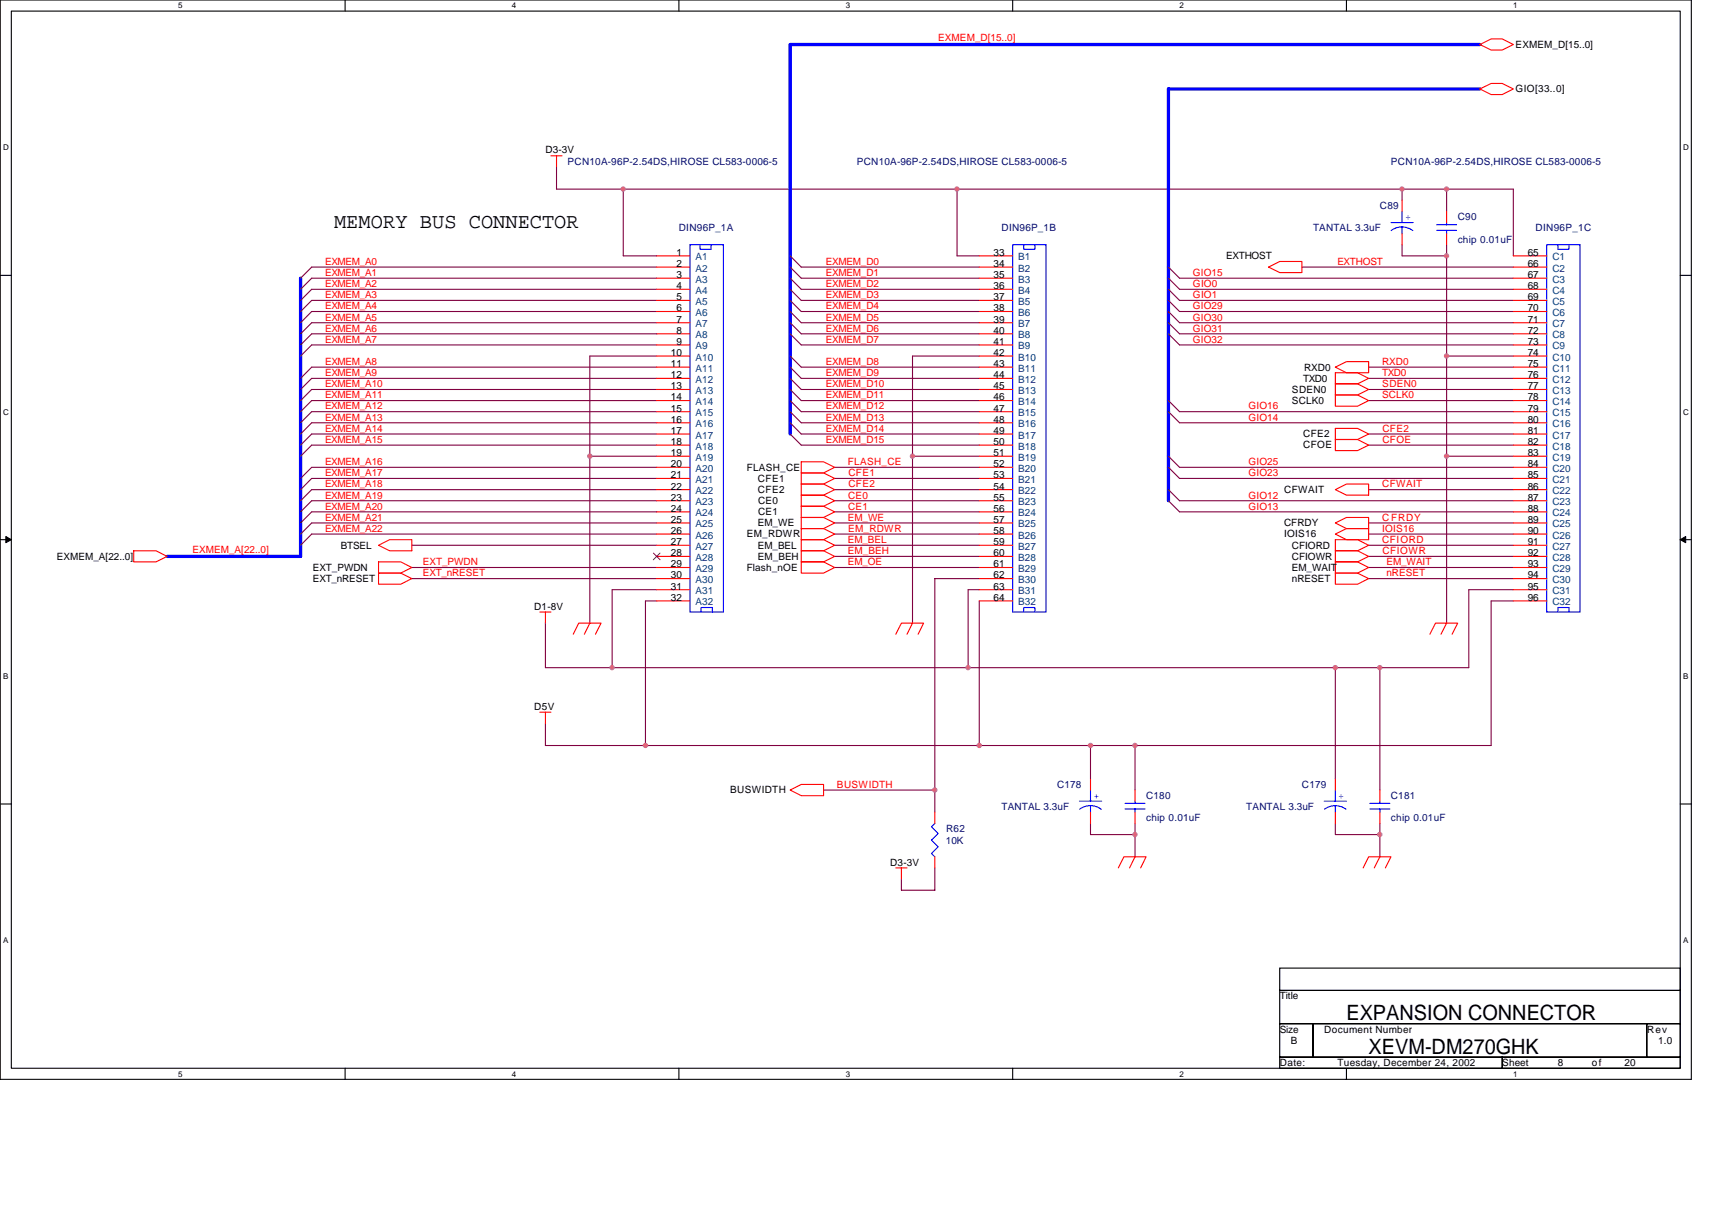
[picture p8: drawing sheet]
<svg xmlns="http://www.w3.org/2000/svg" width="297mm" height="210mm" viewBox="0 0 297 210" stroke-linecap="round" stroke-linejoin="round" font-family="sans-serif">
<path d="M0 0h293.5v187.2h-293.5zM2 1.9h289.5v183.4h-289.5z" fill="none" stroke="#000" stroke-width=".19"/>
<g fill="#fff">
<path d="M30.9 .2h.8v1.6h-.8z"/>
<path d="M30.9 185.5h.8v1.6h-.8z"/>
</g>
<path d="M59.9 0v1.9M59.9 185.3v1.9" fill="none" stroke="#000" stroke-width=".19"/>
<g fill="#fff">
<path d="M88.8 .2h.8v1.6h-.8z"/>
<path d="M88.8 185.5h.8v1.6h-.8z"/>
</g>
<path d="M117.8 0v1.9M117.8 185.3v1.9" fill="none" stroke="#000" stroke-width=".19"/>
<g fill="#fff">
<path d="M146.7 .2h.8v1.6h-.8z"/>
<path d="M146.7 185.5h.8v1.6h-.8z"/>
</g>
<path d="M175.7 0v1.9M175.7 185.3v1.9" fill="none" stroke="#000" stroke-width=".19"/>
<g fill="#fff">
<path d="M204.7 .2h.7v1.6h-.7z"/>
<path d="M204.7 185.5h.7v1.6h-.7z"/>
</g>
<path d="M233.6 0v1.9M233.6 185.3v1.9" fill="none" stroke="#000" stroke-width=".19"/>
<g fill="#fff">
<path d="M262.6 .2h.7v1.6h-.7z"/>
<path d="M262.6 185.5h.7v1.6h-.7z"/>
<path d="M.5 24.8h1v1.6h-1z"/>
<path d="M292 24.8h1v1.6h-1z"/>
<path d="M.5 70.7h1v1.5h-1z"/>
<path d="M292 70.7h1v1.5h-1z"/>
</g>
<path d="M0 47.8h2M291.5 47.8h2" fill="none" stroke="#000" stroke-width=".19"/>
<g fill="#fff">
<path d="M.5 116.5h.9v1.6h-.9z"/>
<path d="M292 116.5h.9v1.6h-.9z"/>
</g>
<path d="M0 93.6h2M291.5 93.6h2" fill="none" stroke="#000" stroke-width=".19"/>
<path d="M1 93.1l1 .5-1 .5zM291.5 93.6l1-.5v1z" fill="#000" stroke="#000" stroke-width=".17"/>
<g fill="#fff">
<path d="M.5 162.4h.9v1.5h-.9z"/>
<path d="M292 162.4h.9v1.5h-.9z"/>
</g>
<path d="M0 139.5h2M291.5 139.5h2M222 167.9h69.5v3.9h-69.5zM222 171.8h69.5v5.8h-69.5zM222 177.6h5.8v5.8h-5.8zM227.8 177.6h57.9v5.8h-57.9zM285.7 177.6h5.8v5.8h-5.8zM222 183.4h38.6v1.9h-38.6zM260.6 183.4h30.9v1.9h-30.9z" fill="none" stroke="#000" stroke-width=".19"/>
<g fill="none" stroke="#800040" stroke-width=".19">
<path d="M96.6 29v3.8h166v11.6M108.1 32.8v11.6h5.8M166 32.8v11.6h3.9M243.3 32.8v1.9M251 32.8v3.9M113.9 56h-59.8l-1.9 1.9M113.9 46.3h-59.8l-1.9 2M113.9 48.3h-59.8l-1.9 1.9M113.9 54h-59.8l-1.9 2M113.9 57.9h-59.8l-1.9 1.9M113.9 52.1h-59.8l-1.9 1.9M113.9 59.8h-59.8l-1.9 2"/>
<path d="M113.9 50.2h-59.8l-1.9 1.9M137.1 48.3l1.9 1.9h30.9M137.1 56l1.9 1.9h30.9M137.1 54l1.9 2h30.9M137.1 52.1l1.9 1.9h30.9M137.1 44.4l1.9 1.9h30.9M137.1 57.9l1.9 1.9h30.9M137.1 46.3l1.9 2h30.9M137.1 50.2l1.9 1.9h30.9M202.7 48.3l2 1.9h57.9M202.7 50.2l2 1.9h57.9M202.7 52.1l2 1.9h57.9"/>
<path d="M202.7 54h.1M202.7 56l2 1.9h57.9M202.7 57.9l2 1.9h57.9M202.7 46.3l2 2h57.9M202.7 54l2 2h57.9M225.9 46.3h36.7M243.3 42.5v1.9h7.7M251 42.5v65.6M102.3 79.1h11.6M113.9 71.4h-59.8l-1.9 1.9M113.9 69.5h-59.8l-1.9 1.9M113.9 73.3h-59.8l-1.9 2"/>
<path d="M113.9 65.6h-59.8l-1.9 2M113.9 77.2h-59.8l-1.9 1.9M113.9 63.7h-59.8l-1.9 1.9M113.9 67.6h-59.8l-1.9 1.9M113.9 75.3h-59.8l-1.9 1.9M113.9 61.8h-11.6v46.3M137.1 63.7l1.9 1.9h30.9M137.1 65.6l1.9 2h30.9M137.1 61.8l1.9 1.9h30.9M137.1 69.5l1.9 1.9h30.9M137.1 71.4l1.9 1.9h30.9M137.1 73.3l1.9 2h30.9"/>
<path d="M137.1 67.6l1.9 1.9h30.9M137.1 75.3l1.9 1.9h30.9M158.3 79.1h11.6M169.9 61.8h-11.6v46.3M202.7 69.5l2 1.9h57.9M202.7 71.4l2 1.9h57.9M202.7 79.1l2 2h57.9M237.5 75.3h25.1M237.5 67.6h25.1M237.5 77.2h25.1M237.5 65.6h25.1M237.5 69.5h25.1"/>
<path d="M237.5 63.7h25.1M251 61.8h11.6M251 79.1h11.6M71.5 94.6h42.4M71.5 98.4h42.4M113.9 84.9h-59.8l-1.9 2M113.9 81.1h-59.8l-1.9 1.9M113.9 92.6h-59.8l-1.9 2M113.9 83h-59.8l-1.9 1.9M113.9 90.7h-59.8l-1.9 1.9M113.9 86.9h-59.8l-1.9 1.9M113.9 88.8h-59.8l-1.9 1.9"/>
<path d="M144.8 92.6h25.1M144.8 81.1h25.1M144.8 83h25.1M144.8 94.6h25.1M144.8 88.8h25.1M144.8 86.9h25.1M144.8 84.9h25.1M144.8 90.7h25.1M144.8 98.4h25.1M144.8 96.5h25.1M202.7 81.1l2 1.9h57.9M202.7 84.9l2 2h57.9"/>
<path d="M202.7 86.9l2 1.9h57.9M237.5 92.6h25.1M237.5 94.6h25.1M237.5 84.9h25.1M237.5 90.7h25.1M237.5 98.4h25.1M237.5 96.5h25.1M71.5 100.4h42.4M113.9 102.3h-7.7v13.5M113.9 104.2h-1.9v25.1M169.9 100.4h-7.7v40.5M169.9 102.3h-1.9v13.5"/>
<path d="M169.9 104.2v25.1M231.7 115.8v19.3M237.5 100.4h25.1M239.4 115.8v21.3M262.6 102.3h-7.8v13.5h-160.2v-7.7M262.6 104.2h-3.9v25.1h-61.8M94.6 125.5v3.8h94.6M142.9 137.1h19.3M196.9 129.3h-7.7v5.8M196.9 129.3v7.8M162.2 150.6v3.8h-5.8v-1.9M189.2 142.9v1.9h7.7v3.8"/>
<path d="M196.9 142.9v1.9M231.7 142.9v1.9h7.7v3.8M239.4 142.9v1.9"/>
</g>
<path d="M256.8 7.7h-119.7v67.6M256.8 15.4h-54.1v71.5M52.2 48.3v48.2h-23.2" fill="none" stroke="#00f" stroke-width=".57"/>
<g fill="none" stroke="#f00" stroke-width=".19">
<path d="M256.8 7.7l1.9-.9h1.9l2 .9-2 1h-1.9zM256.8 15.4l1.9-.9h1.9l2 .9-2 1h-1.9zM95.6 27h1.9M96.6 27v2M243.3 34.7v2M251 36.7v1.9M113.9 44.4h5.8M113.9 46.3h5.8M113.9 48.3h5.8M113.9 50.2h5.8M113.9 52.1h5.8M113.9 54h5.8"/>
<path d="M113.9 56h5.8M113.9 57.9h5.8M113.9 59.8h5.8M169.9 44.4h5.8M169.9 46.3h5.8M169.9 48.3h5.8M169.9 50.2h5.8M169.9 52.1h5.8M169.9 54h5.8M169.9 56h5.8M169.9 57.9h5.8M169.9 59.8h5.8"/>
<path d="M220.1 46.3l1.9-.9h3.9v1.9h-3.9zM243.3 40.5v2M251 40.5v2M262.6 44.4h5.8M262.6 46.3h5.8M262.6 48.3h5.8M262.6 50.2h5.8M262.6 52.1h5.8M262.6 54h5.8M262.6 56h5.8M262.6 57.9h5.8M262.6 59.8h5.8"/>
<path d="M113.9 61.8h5.8M113.9 63.7h5.8M113.9 65.6h5.8M113.9 67.6h5.8M113.9 69.5h5.8M113.9 71.4h5.8M113.9 73.3h5.8M113.9 75.3h5.8M113.9 77.2h5.8M113.9 79.1h5.8M169.9 61.8h5.8M169.9 63.7h5.8"/>
<path d="M169.9 65.6h5.8M169.9 67.6h5.8M169.9 69.5h5.8M169.9 71.4h5.8M169.9 73.3h5.8M169.9 75.3h5.8M169.9 77.2h5.8M169.9 79.1h5.8M231.7 76.2h3.8l2 1-2 1h-3.8zM231.7 74.3h3.8l2 1-2 .9h-3.8zM231.7 63.7l1.9-1h3.9v2h-3.9zM231.7 64.7h3.8l2 .9-2 1h-3.8z"/>
<path d="M231.7 68.5h3.8l2 1-2 1h-3.8zM231.7 66.6h3.8l2 1-2 .9h-3.8zM262.6 61.8h5.8M262.6 63.7h5.8M262.6 65.6h5.8M262.6 67.6h5.8M262.6 69.5h5.8M262.6 71.4h5.8M262.6 73.3h5.8M262.6 75.3h5.8M262.6 77.2h5.8M262.6 79.1h5.8"/>
<path d="M23.2 95.5h3.9l1.9 1-1.9 1h-3.9zM65.7 97.5h3.8l2 .9-2 1h-3.8zM65.7 99.4h3.8l2 1-2 .9h-3.8zM65.7 94.6l1.9-1h3.9v1.9h-3.9zM113.9 81.1h5.8M113.9 83h5.8M113.9 84.9h5.8M113.9 86.9h5.8M113.9 88.8h5.8M113.9 90.7h5.8M113.9 92.6h5.8M113.9 94.6h5.8"/>
<path d="M113.9 96.5h5.8M113.9 98.4h5.8M139 95.5h3.9l1.9 1-1.9 1h-3.9zM139 87.8h3.9l1.9 1-1.9 1h-3.9zM139 91.7h3.9l1.9 .9-1.9 1h-3.9zM139 80.1h3.9l1.9 1-1.9 .9h-3.9zM139 89.8h3.9l1.9 .9-1.9 1h-3.9zM139 85.9h3.9l1.9 1-1.9 .9h-3.9zM139 97.5h3.9l1.9 .9-1.9 1h-3.9zM139 93.6h3.9l1.9 1-1.9 .9h-3.9zM139 84h3.9l1.9 .9-1.9 1h-3.9zM139 82h3.9l1.9 1-1.9 1h-3.9z"/>
<path d="M169.9 81.1h5.8M169.9 83h5.8M169.9 84.9h5.8M169.9 86.9h5.8M169.9 88.8h5.8M169.9 90.7h5.8M169.9 92.6h5.8M169.9 94.6h5.8M169.9 96.5h5.8M169.9 98.4h5.8M231.7 99.4h3.8l2 1-2 .9h-3.8zM231.7 97.5h3.8l2 .9-2 1h-3.8z"/>
<path d="M231.7 93.6h3.8l2 1-2 .9h-3.8zM231.7 95.5h3.8l2 1-2 1h-3.8zM231.7 92.6l1.9-.9h3.9v1.9h-3.9zM231.7 90.7l1.9-.9h3.9v1.9h-3.9zM231.7 84.9l1.9-.9h3.9v1.9h-3.9zM262.6 81.1h5.8M262.6 83h5.8M262.6 84.9h5.8M262.6 86.9h5.8M262.6 88.8h5.8M262.6 90.7h5.8M262.6 92.6h5.8"/>
<path d="M262.6 94.6h5.8M262.6 96.5h5.8M262.6 98.4h5.8M93.7 106.2h1.9M94.6 106.2v1.9M99.5 110l.9-1.9h3.9l-1 1.9M102.3 108.1l-.9 1.9M113.9 100.4h5.8M113.9 102.3h5.8M113.9 104.2h5.8M155.4 110l1-1.9h3.8l-.9 1.9M158.3 108.1l-.9 1.9"/>
<path d="M169.9 100.4h5.8M169.9 102.3h5.8M169.9 104.2h5.8M248.1 110l1-1.9h3.8l-1 1.9M251 108.1l-1 1.9M262.6 100.4h5.8M262.6 102.3h5.8M262.6 104.2h5.8M93.7 123.5h1.9M94.6 123.5v2M137.1 137.1l1.9-1h3.9v1.9h-3.9zM189.2 135.1v2"/>
<path d="M196.9 137.1v1.9M231.7 135.1v2M239.4 137.1v1.9M155.4 150.6h2M156.4 150.6v1.9M162.2 140.9v2M162.2 148.6v2M189.2 140.9v2M194 150.6l1-2h3.9l-1 2M196.9 148.6l-.9 2M196.9 140.9v2M231.7 140.9v2"/>
<path d="M236.5 150.6l1-2h3.8l-.9 2M239.4 148.6l-1 2M239.4 140.9v2"/>
</g>
<g fill="none" stroke="#00f" stroke-width=".19">
<path d="M241.3 38.6h3.9M243.3 36.7v1.9M243.3 39.4v1.1M249.3 40h3.4M249.3 39h3.4M251 38.6v.4M251 40v.5M119.7 42.5h5.8v63.7h-5.8zM121.5 42.5v.7h1.9v-.7M175.7 42.5h5.8v63.7h-5.8zM177.6 42.5v.7h2v-.7M241.4 40a3.1 3.1 0 0 1 3.7 0"/>
<path d="M268.4 42.5h5.7v63.7h-5.7zM270.3 42.5v.7h1.9v-.7M121.6 106.2v-.8h2v.8M177.6 106.2v-.8h2v.8M270.3 106.2v-.8h1.9v.8M187.3 139h3.9M189.2 137.1v1.9M189.2 139.8v1.1M195.2 139.4h3.5M196.9 139v.4M229.8 139h3.8M231.7 137.1v1.9"/>
<path d="M231.7 139.8v1.1M237.7 139.4h3.4M239.4 139v.4M162.2 142.9l-.6 .5 1.2 1.2-1.2 1.1 1.2 1.2-1.2 1.2 .6 .5M187.3 140.4a3.1 3.1 0 0 1 3.8 0M195.2 140.3h3.5M196.9 140.3v.6M229.8 140.4a3.1 3.1 0 0 1 3.7 0M237.7 140.3h3.4M239.4 140.3v.6"/>
</g>
<path d="M113.4 95.9l1.1 1.2M114.5 95.9l-1.2 1.2" fill="none" stroke="#804000" stroke-width=".17"/>
<g fill="#f0f" stroke="#f0f" stroke-width=".19">
<circle cx="168" cy="115.8" r=".38"/>
<circle cx="243.3" cy="32.8" r=".38"/>
<circle cx="169.9" cy="129.3" r=".38"/>
<circle cx="166" cy="32.8" r=".38"/>
<circle cx="108.1" cy="32.8" r=".38"/>
<circle cx="251" cy="61.8" r=".37"/>
<circle cx="251" cy="79.1" r=".37"/>
<circle cx="251" cy="44.4" r=".38"/>
<circle cx="102.3" cy="79.1" r=".38"/>
<circle cx="112" cy="129.3" r=".38"/>
<circle cx="251" cy="32.8" r=".37"/>
<circle cx="189.2" cy="129.3" r=".38"/>
<circle cx="106.2" cy="115.8" r=".38"/>
<circle cx="158.3" cy="79.1" r=".38"/>
<circle cx="162.2" cy="137" r=".38"/>
<circle cx="239.4" cy="115.8" r=".38"/>
<circle cx="239.4" cy="144.8" r=".38"/>
<circle cx="196.9" cy="144.8" r=".38"/>
<circle cx="231.7" cy="115.8" r=".38"/>
<circle cx="196.9" cy="129.3" r=".38"/>
</g>
<g font-size="3.7">
<text x="58" y="39.6">MEMORY BUS CONNECTOR</text>
<text x="233.6" y="177">EXPANSION CONNECTOR</text>
<text x="237.5" y="182.8">XEVM-DM270GHK</text>
</g>
<g font-size="1.7" fill="#f00">
<text x="162.8" y="7.2">EXMEM_D[15..0]</text>
<text x="56.4" y="46">EXMEM_A0</text>
<text x="56.4" y="47.9">EXMEM_A1</text>
<text x="143.3" y="46">EXMEM_D0</text>
<text x="143.3" y="47.9">EXMEM_D1</text>
<text x="207" y="47.9">GIO15</text>
<text x="232.1" y="46">EXTHOST</text>
<text x="56.4" y="49.8">EXMEM_A2</text>
<text x="56.4" y="51.7">EXMEM_A3</text>
<text x="56.4" y="53.7">EXMEM_A4</text>
<text x="143.3" y="49.8">EXMEM_D2</text>
<text x="143.3" y="51.7">EXMEM_D3</text>
<text x="143.3" y="53.7">EXMEM_D4</text>
<text x="207" y="49.8">GIO0</text>
<text x="207" y="51.7">GIO1</text>
<text x="207" y="53.7">GIO29</text>
<text x="56.4" y="59.5">EXMEM_A7</text>
<text x="56.4" y="55.6">EXMEM_A5</text>
<text x="56.4" y="57.5">EXMEM_A6</text>
<text x="143.3" y="59.5">EXMEM_D7</text>
<text x="143.3" y="55.6">EXMEM_D5</text>
<text x="143.3" y="57.5">EXMEM_D6</text>
<text x="207" y="55.6">GIO30</text>
<text x="207" y="57.5">GIO31</text>
<text x="207" y="59.5">GIO32</text>
<text x="56.4" y="65.3">EXMEM_A9</text>
<text x="56.4" y="63.3">EXMEM_A8</text>
<text x="143.3" y="63.3">EXMEM_D8</text>
<text x="143.3" y="65.3">EXMEM_D9</text>
<text x="239.8" y="63.3">RXD0</text>
<text x="239.8" y="65.3">TXD0</text>
<text x="56.4" y="67.2">EXMEM_A10</text>
<text x="56.4" y="69.1">EXMEM_A11</text>
<text x="56.4" y="71">EXMEM_A12</text>
<text x="143.3" y="69.1">EXMEM_D11</text>
<text x="143.3" y="71">EXMEM_D12</text>
<text x="143.3" y="67.2">EXMEM_D10</text>
<text x="216.6" y="71">GIO16</text>
<text x="239.8" y="67.2">SDEN0</text>
<text x="239.8" y="69.1">SCLK0</text>
<text x="56.4" y="73">EXMEM_A13</text>
<text x="56.4" y="74.9">EXMEM_A14</text>
<text x="56.4" y="76.8">EXMEM_A15</text>
<text x="143.3" y="76.8">EXMEM_D15</text>
<text x="143.3" y="74.9">EXMEM_D14</text>
<text x="143.3" y="73">EXMEM_D13</text>
<text x="216.6" y="73">GIO14</text>
<text x="239.9" y="76.8">CFOE</text>
<text x="239.9" y="74.9">CFE2</text>
<text x="56.4" y="82.6">EXMEM_A17</text>
<text x="56.4" y="80.7">EXMEM_A16</text>
<text x="147.1" y="80.7">FLASH_CE</text>
<text x="147.2" y="82.6">CFE1</text>
<text x="216.6" y="80.7">GIO25</text>
<text x="216.6" y="82.6">GIO23</text>
<text x="56.4" y="84.6">EXMEM_A18</text>
<text x="56.4" y="88.4">EXMEM_A20</text>
<text x="56.4" y="86.5">EXMEM_A19</text>
<text x="147.2" y="88.4">CE1</text>
<text x="147.2" y="86.5">CE0</text>
<text x="147.2" y="84.6">CFE2</text>
<text x="216.6" y="86.5">GIO12</text>
<text x="216.6" y="88.4">GIO13</text>
<text x="239.8" y="84.6">CFWAIT</text>
<text x="33.4" y="95.9">EXMEM_A[22..0]</text>
<text x="56.4" y="92.3">EXMEM_A22</text>
<text x="56.4" y="90.3">EXMEM_A21</text>
<text x="147.1" y="94.2">EM_BEL</text>
<text x="147.1" y="90.3">EM_WE</text>
<text x="147.2" y="92.3">EM_RDWR</text>
<text x="239.8" y="92.3">IOIS16</text>
<text x="239.8" y="90.3">C FRDY</text>
<text x="239.8" y="94.2">CFIORD</text>
<text x="73.4" y="100">EXT_nRESET</text>
<text x="73.4" y="98.1">EXT_PWDN</text>
<text x="147.1" y="98.1">EM_OE</text>
<text x="147.1" y="96.1">EM_BEH</text>
<text x="239.9" y="96.1">CFIOWR</text>
<text x="240.6" y="100">nRESET</text>
<text x="240.6" y="98.1">EM_WAIT</text>
<text x="145.2" y="136.7">BUSWIDTH</text>
</g>
<g font-size="1.7">
<text x="263" y="8.3">EXMEM_D[15..0]</text>
<text x="263" y="16">GIO[33..0]</text>
<text x="94.6" y="26.6">D3-3V</text>
<text x="117.4" y="44.4">1</text>
<text x="117.4" y="46.3">2</text>
<text x="172.4" y="44.4">33</text>
<text x="172.4" y="46.3">34</text>
<text x="212.8" y="45">EXTHOST</text>
<text x="265.1" y="44.4">65</text>
<text x="265.1" y="46.3">66</text>
<text x="117.4" y="48.2">3</text>
<text x="117.4" y="50.2">4</text>
<text x="117.4" y="52.1">5</text>
<text x="172.4" y="48.2">35</text>
<text x="172.4" y="50.2">36</text>
<text x="172.4" y="52.1">37</text>
<text x="265.1" y="48.2">67</text>
<text x="265.1" y="50.2">68</text>
<text x="265.1" y="52.1">69</text>
<text x="117.4" y="54">6</text>
<text x="117.4" y="56">7</text>
<text x="117.4" y="57.9">8</text>
<text x="117.4" y="59.8">9</text>
<text x="172.4" y="54">38</text>
<text x="172.4" y="56">39</text>
<text x="172.4" y="57.9">40</text>
<text x="172.4" y="59.8">41</text>
<text x="265.1" y="54">70</text>
<text x="265.1" y="56">71</text>
<text x="265.1" y="57.9">72</text>
<text x="265.1" y="59.8">73</text>
<text x="116.4" y="61.7">10</text>
<text x="116.4" y="63.7">11</text>
<text x="116.4" y="65.6">12</text>
<text x="172.4" y="61.7">42</text>
<text x="172.4" y="63.7">43</text>
<text x="172.4" y="65.6">44</text>
<text x="226.3" y="64.3">RXD0</text>
<text x="265.1" y="61.7">74</text>
<text x="265.1" y="63.7">75</text>
<text x="265.1" y="65.6">76</text>
<text x="116.4" y="67.5">13</text>
<text x="116.4" y="69.5">14</text>
<text x="116.4" y="71.4">15</text>
<text x="172.4" y="67.5">45</text>
<text x="172.4" y="69.5">46</text>
<text x="172.4" y="71.4">47</text>
<text x="224.2" y="70.1">SCLK0</text>
<text x="224.2" y="68.1">SDEN0</text>
<text x="226.1" y="66.2">TXD0</text>
<text x="265.1" y="67.5">77</text>
<text x="265.1" y="69.5">78</text>
<text x="265.1" y="71.4">79</text>
<text x="116.4" y="73.3">16</text>
<text x="116.4" y="75.3">17</text>
<text x="116.4" y="77.2">18</text>
<text x="172.4" y="73.3">48</text>
<text x="172.4" y="75.3">49</text>
<text x="172.4" y="77.2">50</text>
<text x="226.1" y="77.8">CFOE</text>
<text x="226.1" y="75.9">CFE2</text>
<text x="265.1" y="73.3">80</text>
<text x="265.1" y="75.3">81</text>
<text x="265.1" y="77.2">82</text>
<text x="116.4" y="79.1">19</text>
<text x="116.4" y="81">20</text>
<text x="116.4" y="83">21</text>
<text x="129.6" y="81.7">FLASH_CE</text>
<text x="131.5" y="83.6">CFE1</text>
<text x="172.4" y="79.1">51</text>
<text x="172.4" y="81">52</text>
<text x="172.4" y="83">53</text>
<text x="265.1" y="79.1">83</text>
<text x="265.1" y="81">84</text>
<text x="265.1" y="83">85</text>
<text x="116.4" y="84.9">22</text>
<text x="116.4" y="86.8">23</text>
<text x="116.4" y="88.8">24</text>
<text x="131.5" y="85.5">CFE2</text>
<text x="131.5" y="89.4">CE1</text>
<text x="131.5" y="87.4">CE0</text>
<text x="172.4" y="84.9">54</text>
<text x="172.4" y="86.8">55</text>
<text x="172.4" y="88.8">56</text>
<text x="222.8" y="85.5">CFWAIT</text>
<text x="265.1" y="84.9">86</text>
<text x="265.1" y="86.8">87</text>
<text x="265.1" y="88.8">88</text>
<text x="59.1" y="95.2">BTSEL</text>
<text x="116.4" y="90.7">25</text>
<text x="116.4" y="92.6">26</text>
<text x="116.4" y="94.6">27</text>
<text x="129.6" y="93.2">EM_RDWR</text>
<text x="131.5" y="91.3">EM_WE</text>
<text x="131.5" y="95.2">EM_BEL</text>
<text x="172.4" y="90.7">57</text>
<text x="172.4" y="92.6">58</text>
<text x="172.4" y="94.6">59</text>
<text x="222.8" y="93.2">IOIS16</text>
<text x="222.8" y="91.3">CFRDY</text>
<text x="224.2" y="95.2">CFIORD</text>
<text x="265.1" y="90.7">89</text>
<text x="265.1" y="92.6">90</text>
<text x="265.1" y="94.6">91</text>
<text x="9.9" y="97.1">EXMEM_A[22..0]</text>
<text x="54.3" y="99">EXT_PWDN</text>
<text x="54.3" y="101">EXT_nRESET</text>
<text x="116.4" y="96.5">28</text>
<text x="116.4" y="98.4">29</text>
<text x="116.4" y="100.4">30</text>
<text x="129.6" y="99">Flash_nOE</text>
<text x="131.5" y="97.1">EM_BEH</text>
<text x="172.4" y="96.5">60</text>
<text x="172.4" y="98.4">61</text>
<text x="172.4" y="100.4">62</text>
<text x="224.2" y="101">nRESET</text>
<text x="224.2" y="99">EM_WAIT</text>
<text x="224.2" y="97.1">CFIOWR</text>
<text x="265.1" y="96.5">92</text>
<text x="265.1" y="98.4">93</text>
<text x="265.1" y="100.4">94</text>
<text x="92.7" y="105.8">D1-8V</text>
<text x="116.4" y="102.3">31</text>
<text x="116.4" y="104.2">32</text>
<text x="172.4" y="102.3">63</text>
<text x="172.4" y="104.2">64</text>
<text x="265.1" y="102.3">95</text>
<text x="265.1" y="104.2">96</text>
<text x="92.7" y="123.1">D5V</text>
<text x="126.7" y="137.6">BUSWIDTH</text>
<text x="154.5" y="150.2">D3-3V</text>
<text x="222" y="173.4">Title</text>
<text x="222" y="179.1">Size</text>
<text x="229.8" y="179.1">Document Number</text>
<text x="285.8" y="179.1">Rev</text>
<text x="222.1" y="184.9">Date:</text>
<text x="224" y="181.1">B</text>
<text x="232.1" y="184.9">Tuesday, December 24, 2002</text>
<text x="260.6" y="184.9">Sheet</text>
<text x="270.3" y="184.9">8</text>
<text x="276.2" y="184.9">of</text>
<text x="281.9" y="184.9">20</text>
<text x="287.7" y="181.1">1.0</text>
</g>
<g font-size="1.7" fill="#000080">
<text x="98.5" y="28.6">PCN10A-96P-2.54DS,HIROSE CL583-0006-5</text>
<text x="148.7" y="28.6">PCN10A-96P-2.54DS,HIROSE CL583-0006-5</text>
<text x="241.3" y="28.6">PCN10A-96P-2.54DS,HIROSE CL583-0006-5</text>
<text x="117.8" y="40.2">DIN96P_1A</text>
<text x="173.8" y="40.2">DIN96P_1B</text>
<text x="227.8" y="40.2">TANTAL 3.3uF</text>
<text x="239.4" y="36.3">C89</text>
<text x="252.9" y="38.2">C90</text>
<text x="266.4" y="40.2">DIN96P_1C</text>
<text x="252.9" y="42.1">chip 0.01uF</text>
<text x="183.4" y="136.7">C178</text>
<text x="225.9" y="136.7">C179</text>
<text x="173.8" y="140.5">TANTAL 3.3uF</text>
<text x="198.9" y="138.6">C180</text>
<text x="198.9" y="142.5">chip 0.01uF</text>
<text x="216.2" y="140.5">TANTAL 3.3uF</text>
<text x="241.3" y="138.6">C181</text>
<text x="241.3" y="142.5">chip 0.01uF</text>
<text x="164.1" y="146.3">10K</text>
<text x="164.1" y="144.4">R62</text>
</g>
<g font-size="1.7" fill="#00f">
<text x="243.8" y="38.2">+</text>
<text x="189.8" y="138.6">+</text>
<text x="232.3" y="138.6">+</text>
</g>
<g font-size="1.7" fill="#004080">
<text x="120.7" y="45.2">A1</text>
<text x="120.7" y="47.1">A2</text>
<text x="176.7" y="45.2">B1</text>
<text x="176.7" y="47.1">B2</text>
<text x="269.3" y="45.2">C1</text>
<text x="269.3" y="47.1">C2</text>
<text x="120.7" y="49">A3</text>
<text x="120.7" y="51">A4</text>
<text x="120.7" y="52.9">A5</text>
<text x="176.7" y="49">B3</text>
<text x="176.7" y="51">B4</text>
<text x="176.7" y="52.9">B5</text>
<text x="269.3" y="49">C3</text>
<text x="269.3" y="51">C4</text>
<text x="269.3" y="52.9">C5</text>
<text x="120.7" y="54.8">A6</text>
<text x="120.7" y="56.8">A7</text>
<text x="120.7" y="58.7">A8</text>
<text x="176.7" y="54.8">B6</text>
<text x="176.7" y="56.8">B7</text>
<text x="176.7" y="58.7">B8</text>
<text x="269.3" y="54.8">C6</text>
<text x="269.3" y="56.8">C7</text>
<text x="269.3" y="58.7">C8</text>
<text x="120.7" y="60.6">A9</text>
<text x="120.7" y="62.5">A10</text>
<text x="120.7" y="64.5">A11</text>
<text x="176.7" y="60.6">B9</text>
<text x="176.7" y="62.5">B10</text>
<text x="176.7" y="64.5">B11</text>
<text x="269.3" y="60.6">C9</text>
<text x="269.3" y="62.5">C10</text>
<text x="269.3" y="64.5">C11</text>
<text x="120.7" y="66.4">A12</text>
<text x="120.7" y="68.3">A13</text>
<text x="120.7" y="70.3">A14</text>
<text x="176.7" y="66.4">B12</text>
<text x="176.7" y="68.3">B13</text>
<text x="176.7" y="70.3">B14</text>
<text x="269.3" y="66.4">C12</text>
<text x="269.3" y="68.3">C13</text>
<text x="269.3" y="70.3">C14</text>
<text x="120.7" y="72.2">A15</text>
<text x="120.7" y="74.1">A16</text>
<text x="120.7" y="76.1">A17</text>
<text x="120.7" y="78">A18</text>
<text x="176.7" y="72.2">B15</text>
<text x="176.7" y="74.1">B16</text>
<text x="176.7" y="76.1">B17</text>
<text x="176.7" y="78">B18</text>
<text x="269.3" y="72.2">C15</text>
<text x="269.3" y="74.1">C16</text>
<text x="269.3" y="76.1">C17</text>
<text x="269.3" y="78">C18</text>
<text x="120.7" y="79.9">A19</text>
<text x="120.7" y="81.9">A20</text>
<text x="120.7" y="83.8">A21</text>
<text x="176.7" y="79.9">B19</text>
<text x="176.7" y="81.9">B20</text>
<text x="176.7" y="83.8">B21</text>
<text x="269.3" y="79.9">C19</text>
<text x="269.3" y="81.9">C20</text>
<text x="269.3" y="83.8">C21</text>
<text x="120.7" y="85.7">A22</text>
<text x="120.7" y="87.7">A23</text>
<text x="120.7" y="89.6">A24</text>
<text x="176.7" y="85.7">B22</text>
<text x="176.7" y="87.7">B23</text>
<text x="176.7" y="89.6">B24</text>
<text x="269.3" y="85.7">C22</text>
<text x="269.3" y="87.7">C23</text>
<text x="269.3" y="89.6">C24</text>
<text x="120.7" y="91.5">A25</text>
<text x="120.7" y="93.4">A26</text>
<text x="120.7" y="95.4">A27</text>
<text x="176.7" y="91.5">B25</text>
<text x="176.7" y="93.4">B26</text>
<text x="176.7" y="95.4">B27</text>
<text x="269.3" y="91.5">C25</text>
<text x="269.3" y="93.4">C26</text>
<text x="269.3" y="95.4">C27</text>
<text x="120.7" y="97.3">A28</text>
<text x="120.7" y="99.2">A29</text>
<text x="120.7" y="101.2">A30</text>
<text x="176.7" y="97.3">B28</text>
<text x="176.7" y="99.2">B29</text>
<text x="176.7" y="101.2">B30</text>
<text x="269.3" y="97.3">C28</text>
<text x="269.3" y="99.2">C29</text>
<text x="269.3" y="101.2">C30</text>
<text x="120.7" y="103.1">A31</text>
<text x="120.7" y="105">A32</text>
<text x="176.7" y="103.1">B31</text>
<text x="176.7" y="105">B32</text>
<text x="269.3" y="103.1">C31</text>
<text x="269.3" y="105">C32</text>
</g>
<g font-size="1.4">
<text x="30.9" y="1.5">5</text>
<text x="88.8" y="1.5">4</text>
<text x="146.7" y="1.5">3</text>
<text x="204.7" y="1.5">2</text>
<text x="262.6" y="1.5">1</text>
<text x=".5" y="26.1">D</text>
<text x="292" y="26.1">D</text>
<text x=".5" y="71.9">C</text>
<text x="292" y="71.9">C</text>
<text x=".5" y="117.8">B</text>
<text x="292" y="117.8">B</text>
<text x=".5" y="163.6">A</text>
<text x="292" y="163.6">A</text>
<text x="30.9" y="186.8">5</text>
<text x="88.8" y="186.8">4</text>
<text x="146.7" y="186.8">3</text>
<text x="204.7" y="186.8">2</text>
<text x="262.6" y="186.8">1</text>
</g>
</svg>
